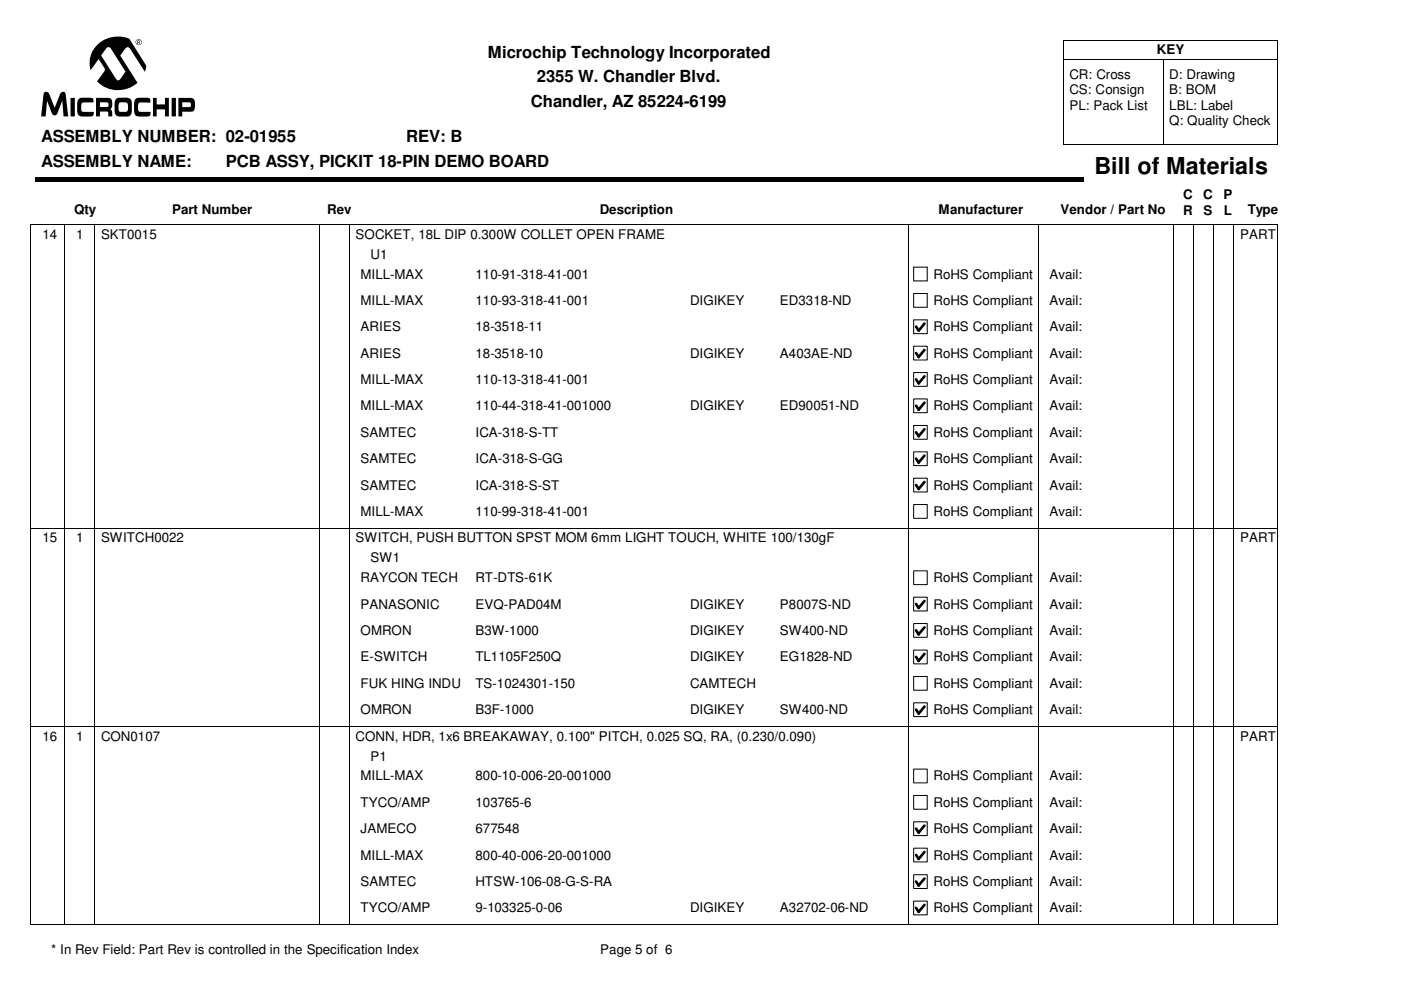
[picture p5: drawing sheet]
<svg xmlns="http://www.w3.org/2000/svg" width="297mm" height="210mm" viewBox="0 0 297 210" stroke-linecap="round" stroke-linejoin="round" font-family="sans-serif">
<path d="M7.4 37.5h222.3v1.1h-222.3z" fill="#000"/>
<g fill="none" stroke="#000" stroke-width=".21">
<path d="M225.4 12.7h45.6M246.6 12.7v18M225.4 30.7h45.6M225.4 30.7v-22.2h45.6v22.2M13.8 47.6v8.5M20.1 47.6v8.5M67.8 47.6v8.5M74.1 47.6v8.5M192.6 47.6v8.5M220.2 47.6v8.5M248.7 47.6v8.5M253 47.6v8.5"/>
<path d="M257.2 47.6v8.5M261.4 47.6v8.5M270.8 47.6h-264.4v8.5M271 47.6v8.5"/>
</g>
<path d="M193.8 56.7h2.8v2.9h-2.8z" fill="#fff"/>
<path d="M193.7 56.6h2.9v3h-2.9z" fill="none" stroke="#000" stroke-width=".21"/>
<path d="M197.7 56.1h22.5v4h-22.5z" fill="#fff"/>
<path d="M6.4 56.1v5.6M13.8 56.1v5.6M20.1 56.1v5.6M67.8 56.1v5.6M74.1 56.1v5.6M192.6 56.1v5.6M220.2 56.1v5.6M248.7 56.1v5.6M253 56.1v5.6M257.2 56.1v5.6M261.4 56.1v5.6M271 56.1v5.6" fill="none" stroke="#000" stroke-width=".21"/>
<path d="M193.8 62.3h2.8v2.9h-2.8z" fill="#fff"/>
<path d="M193.7 62.2h2.9v3h-2.9z" fill="none" stroke="#000" stroke-width=".21"/>
<path d="M197.7 61.7h22.5v4h-22.5z" fill="#fff"/>
<path d="M6.4 61.7v5.6M13.8 61.7v5.6M20.1 61.7v5.6M67.8 61.7v5.6M74.1 61.7v5.6M192.6 61.7v5.6M220.2 61.7v5.6M248.7 61.7v5.6M253 61.7v5.6M257.2 61.7v5.6M261.4 61.7v5.6M271 61.7v5.6" fill="none" stroke="#000" stroke-width=".21"/>
<path d="M193.8 67.9h2.8v2.8h-2.8z" fill="#fff"/>
<path d="M193.7 67.8h2.9v2.9h-2.9z" fill="none" stroke="#000" stroke-width=".21"/>
<path d="M196 68.6l-1.2 1.5-.6-.8" fill="none" stroke="#000" stroke-width=".56"/>
<path d="M197.7 67.3h22.5v3.9h-22.5z" fill="#fff"/>
<path d="M6.4 67.3v5.6M13.8 67.3v5.6M20.1 67.3v5.6M67.8 67.3v5.6M74.1 67.3v5.6M192.6 67.3v5.6M220.2 67.3v5.6M248.7 67.3v5.6M253 67.3v5.6M257.2 67.3v5.6M261.4 67.3v5.6M271 67.3v5.6" fill="none" stroke="#000" stroke-width=".21"/>
<path d="M193.8 73.4h2.8v2.9h-2.8z" fill="#fff"/>
<path d="M193.7 73.4h2.9v2.9h-2.9z" fill="none" stroke="#000" stroke-width=".21"/>
<path d="M196 74.2l-1.2 1.5-.6-.9" fill="none" stroke="#000" stroke-width=".56"/>
<path d="M197.7 72.9h22.5v3.9h-22.5z" fill="#fff"/>
<path d="M6.4 72.9v5.5M13.8 72.9v5.5M20.1 72.9v5.5M67.8 72.9v5.5M74.1 72.9v5.5M192.6 72.9v5.5M220.2 72.9v5.5M248.7 72.9v5.5M253 72.9v5.5M257.2 72.9v5.5M261.4 72.9v5.5M271 72.9v5.5" fill="none" stroke="#000" stroke-width=".21"/>
<path d="M193.8 79h2.8v2.9h-2.8z" fill="#fff"/>
<path d="M193.7 79h2.9v2.9h-2.9z" fill="none" stroke="#000" stroke-width=".21"/>
<path d="M196 79.8l-1.2 1.5-.6-.9" fill="none" stroke="#000" stroke-width=".56"/>
<path d="M197.7 78.4h22.5v4h-22.5z" fill="#fff"/>
<path d="M6.4 78.4v5.6M13.8 78.4v5.6M20.1 78.4v5.6M67.8 78.4v5.6M74.1 78.4v5.6M192.6 78.4v5.6M220.2 78.4v5.6M248.7 78.4v5.6M253 78.4v5.6M257.2 78.4v5.6M261.4 78.4v5.6M271 78.4v5.6" fill="none" stroke="#000" stroke-width=".21"/>
<path d="M193.8 84.6h2.8v2.9h-2.8z" fill="#fff"/>
<path d="M193.7 84.6h2.9v2.9h-2.9z" fill="none" stroke="#000" stroke-width=".21"/>
<path d="M196 85.4l-1.2 1.5-.6-.9" fill="none" stroke="#000" stroke-width=".56"/>
<path d="M197.7 84h22.5v4h-22.5z" fill="#fff"/>
<path d="M6.4 84v5.6M13.8 84v5.6M20.1 84v5.6M67.8 84v5.6M74.1 84v5.6M192.6 84v5.6M220.2 84v5.6M248.7 84v5.6M253 84v5.6M257.2 84v5.6M261.4 84v5.6M271 84v5.6" fill="none" stroke="#000" stroke-width=".21"/>
<path d="M193.8 90.3h2.8v2.8h-2.8z" fill="#fff"/>
<path d="M193.7 90.2h2.9v2.9h-2.9z" fill="none" stroke="#000" stroke-width=".21"/>
<path d="M196 91l-1.2 1.5-.6-.8" fill="none" stroke="#000" stroke-width=".56"/>
<path d="M197.7 89.7h22.5v3.9h-22.5z" fill="#fff"/>
<path d="M6.4 89.7v5.5M13.8 89.7v5.5M20.1 89.7v5.5M67.8 89.7v5.5M74.1 89.7v5.5M192.6 89.7v5.5M220.2 89.7v5.5M248.7 89.7v5.5M253 89.7v5.5M257.2 89.7v5.5M261.4 89.7v5.5M271 89.7v5.5" fill="none" stroke="#000" stroke-width=".21"/>
<path d="M193.8 95.8h2.8v2.9h-2.8z" fill="#fff"/>
<path d="M193.7 95.8h2.9v2.9h-2.9z" fill="none" stroke="#000" stroke-width=".21"/>
<path d="M196 96.6l-1.2 1.5-.6-.9" fill="none" stroke="#000" stroke-width=".56"/>
<path d="M197.7 95.2h22.5v4h-22.5z" fill="#fff"/>
<path d="M6.4 95.2v5.6M13.8 95.2v5.6M20.1 95.2v5.6M67.8 95.2v5.6M74.1 95.2v5.6M192.6 95.2v5.6M220.2 95.2v5.6M248.7 95.2v5.6M253 95.2v5.6M257.2 95.2v5.6M261.4 95.2v5.6M271 95.2v5.6" fill="none" stroke="#000" stroke-width=".21"/>
<path d="M193.8 101.4h2.8v2.9h-2.8z" fill="#fff"/>
<path d="M193.7 101.4h2.9v2.9h-2.9z" fill="none" stroke="#000" stroke-width=".21"/>
<path d="M196 102.2l-1.2 1.5-.6-.9" fill="none" stroke="#000" stroke-width=".56"/>
<path d="M197.7 100.8h22.5v4h-22.5z" fill="#fff"/>
<path d="M6.4 100.8v5.6M13.8 100.8v5.6M20.1 100.8v5.6M67.8 100.8v5.6M74.1 100.8v5.6M192.6 100.8v5.6M220.2 100.8v5.6M248.7 100.8v5.6M253 100.8v5.6M257.2 100.8v5.6M261.4 100.8v5.6M271 100.8v5.6" fill="none" stroke="#000" stroke-width=".21"/>
<path d="M193.8 107h2.8v2.9h-2.8z" fill="#fff"/>
<path d="M193.7 107h2.9v2.9h-2.9z" fill="none" stroke="#000" stroke-width=".21"/>
<path d="M197.7 106.4h22.5v4h-22.5z" fill="#fff"/>
<g fill="none" stroke="#000" stroke-width=".21">
<path d="M6.3 112h264.5M6.4 106.4v14.1M13.8 106.4v14.1M20.1 106.4v14.1M67.8 106.4v14.1M74.1 106.4v14.1M192.6 106.4v14.1M220.2 106.4v14.1M248.7 106.4v14.1M253 106.4v14.1M257.2 106.4v14.1M261.4 106.4v14.1"/>
<path d="M271 106.4v14.1"/>
</g>
<path d="M193.8 121.1h2.8v2.9h-2.8z" fill="#fff"/>
<path d="M193.7 121h2.9v3h-2.9z" fill="none" stroke="#000" stroke-width=".21"/>
<path d="M197.7 120.5h22.5v4h-22.5z" fill="#fff"/>
<path d="M6.4 120.5v5.6M13.8 120.5v5.6M20.1 120.5v5.6M67.8 120.5v5.6M74.1 120.5v5.6M192.6 120.5v5.6M220.2 120.5v5.6M248.7 120.5v5.6M253 120.5v5.6M257.2 120.5v5.6M261.4 120.5v5.6M271 120.5v5.6" fill="none" stroke="#000" stroke-width=".21"/>
<path d="M193.8 126.7h2.8v2.8h-2.8z" fill="#fff"/>
<path d="M193.7 126.6h2.9v2.9h-2.9z" fill="none" stroke="#000" stroke-width=".21"/>
<path d="M196 127.4l-1.2 1.5-.6-.8" fill="none" stroke="#000" stroke-width=".56"/>
<path d="M197.7 126.1h22.5v3.9h-22.5z" fill="#fff"/>
<path d="M6.4 126.1v5.6M13.8 126.1v5.6M20.1 126.1v5.6M67.8 126.1v5.6M74.1 126.1v5.6M192.6 126.1v5.6M220.2 126.1v5.6M248.7 126.1v5.6M253 126.1v5.6M257.2 126.1v5.6M261.4 126.1v5.6M271 126.1v5.6" fill="none" stroke="#000" stroke-width=".21"/>
<path d="M193.8 132.2h2.8v2.9h-2.8z" fill="#fff"/>
<path d="M193.7 132.2h2.9v2.9h-2.9z" fill="none" stroke="#000" stroke-width=".21"/>
<path d="M196 133l-1.2 1.5-.6-.9" fill="none" stroke="#000" stroke-width=".56"/>
<path d="M197.7 131.7h22.5v3.9h-22.5z" fill="#fff"/>
<path d="M6.4 131.7v5.5M13.8 131.7v5.5M20.1 131.7v5.5M67.8 131.7v5.5M74.1 131.7v5.5M192.6 131.7v5.5M220.2 131.7v5.5M248.7 131.7v5.5M253 131.7v5.5M257.2 131.7v5.5M261.4 131.7v5.5M271 131.7v5.5" fill="none" stroke="#000" stroke-width=".21"/>
<path d="M193.8 137.9h2.8v2.9h-2.8z" fill="#fff"/>
<path d="M193.7 137.8h2.9v3h-2.9z" fill="none" stroke="#000" stroke-width=".21"/>
<path d="M196 138.6l-1.2 1.5-.6-.8" fill="none" stroke="#000" stroke-width=".56"/>
<path d="M197.7 137.3h22.5v4h-22.5z" fill="#fff"/>
<path d="M6.4 137.3v5.6M13.8 137.3v5.6M20.1 137.3v5.6M67.8 137.3v5.6M74.1 137.3v5.6M192.6 137.3v5.6M220.2 137.3v5.6M248.7 137.3v5.6M253 137.3v5.6M257.2 137.3v5.6M261.4 137.3v5.6M271 137.3v5.6" fill="none" stroke="#000" stroke-width=".21"/>
<path d="M193.8 143.5h2.8v2.8h-2.8z" fill="#fff"/>
<path d="M193.7 143.4h2.9v2.9h-2.9z" fill="none" stroke="#000" stroke-width=".21"/>
<path d="M197.7 142.9h22.5v4h-22.5z" fill="#fff"/>
<path d="M6.4 142.9v5.6M13.8 142.9v5.6M20.1 142.9v5.6M67.8 142.9v5.6M74.1 142.9v5.6M192.6 142.9v5.6M220.2 142.9v5.6M248.7 142.9v5.6M253 142.9v5.6M257.2 142.9v5.6M261.4 142.9v5.6M271 142.9v5.6" fill="none" stroke="#000" stroke-width=".21"/>
<path d="M193.8 149.1h2.8v2.8h-2.8z" fill="#fff"/>
<path d="M193.7 149h2.9v2.9h-2.9z" fill="none" stroke="#000" stroke-width=".21"/>
<path d="M196 149.8l-1.2 1.5-.6-.8" fill="none" stroke="#000" stroke-width=".56"/>
<path d="M197.7 148.5h22.5v3.9h-22.5z" fill="#fff"/>
<g fill="none" stroke="#000" stroke-width=".21">
<path d="M6.3 154.1h264.5M6.4 148.5v14M13.8 148.5v14M20.1 148.5v14M67.8 148.5v14M74.1 148.5v14M192.6 148.5v14M220.2 148.5v14M248.7 148.5v14M253 148.5v14M257.2 148.5v14M261.4 148.5v14"/>
<path d="M271 148.5v14"/>
</g>
<path d="M193.8 163.1h2.8v2.9h-2.8z" fill="#fff"/>
<path d="M193.7 163.1h2.9v2.9h-2.9z" fill="none" stroke="#000" stroke-width=".21"/>
<path d="M197.7 162.5h22.5v4h-22.5z" fill="#fff"/>
<path d="M6.4 162.5v5.6M13.8 162.5v5.6M20.1 162.5v5.6M67.8 162.5v5.6M74.1 162.5v5.6M192.6 162.5v5.6M220.2 162.5v5.6M248.7 162.5v5.6M253 162.5v5.6M257.2 162.5v5.6M261.4 162.5v5.6M271 162.5v5.6" fill="none" stroke="#000" stroke-width=".21"/>
<path d="M193.8 168.7h2.8v2.9h-2.8z" fill="#fff"/>
<path d="M193.7 168.7h2.9v2.9h-2.9z" fill="none" stroke="#000" stroke-width=".21"/>
<path d="M197.7 168.1h22.5v4h-22.5z" fill="#fff"/>
<path d="M6.4 168.1v5.6M13.8 168.1v5.6M20.1 168.1v5.6M67.8 168.1v5.6M74.1 168.1v5.6M192.6 168.1v5.6M220.2 168.1v5.6M248.7 168.1v5.6M253 168.1v5.6M257.2 168.1v5.6M261.4 168.1v5.6M271 168.1v5.6" fill="none" stroke="#000" stroke-width=".21"/>
<path d="M193.8 174.3h2.8v2.9h-2.8z" fill="#fff"/>
<path d="M193.7 174.2h2.9v3h-2.9z" fill="none" stroke="#000" stroke-width=".21"/>
<path d="M196 175l-1.2 1.5-.6-.8" fill="none" stroke="#000" stroke-width=".56"/>
<path d="M197.7 173.7h22.5v4h-22.5z" fill="#fff"/>
<path d="M6.4 173.7v5.6M13.8 173.7v5.6M20.1 173.7v5.6M67.8 173.7v5.6M74.1 173.7v5.6M192.6 173.7v5.6M220.2 173.7v5.6M248.7 173.7v5.6M253 173.7v5.6M257.2 173.7v5.6M261.4 173.7v5.6M271 173.7v5.6" fill="none" stroke="#000" stroke-width=".21"/>
<path d="M193.8 179.9h2.8v2.9h-2.8z" fill="#fff"/>
<path d="M193.7 179.8h2.9v3h-2.9z" fill="none" stroke="#000" stroke-width=".21"/>
<path d="M196 180.6l-1.2 1.5-.6-.8" fill="none" stroke="#000" stroke-width=".56"/>
<path d="M197.7 179.3h22.5v4h-22.5z" fill="#fff"/>
<path d="M6.4 179.3v5.6M13.8 179.3v5.6M20.1 179.3v5.6M67.8 179.3v5.6M74.1 179.3v5.6M192.6 179.3v5.6M220.2 179.3v5.6M248.7 179.3v5.6M253 179.3v5.6M257.2 179.3v5.6M261.4 179.3v5.6M271 179.3v5.6" fill="none" stroke="#000" stroke-width=".21"/>
<path d="M193.8 185.5h2.8v2.9h-2.8z" fill="#fff"/>
<path d="M193.7 185.5h2.9v2.9h-2.9z" fill="none" stroke="#000" stroke-width=".21"/>
<path d="M196 186.3l-1.2 1.4-.6-.8" fill="none" stroke="#000" stroke-width=".56"/>
<path d="M197.7 184.9h22.5v4h-22.5z" fill="#fff"/>
<path d="M6.4 184.9v5.6M13.8 184.9v5.6M20.1 184.9v5.6M67.8 184.9v5.6M74.1 184.9v5.6M192.6 184.9v5.6M220.2 184.9v5.6M248.7 184.9v5.6M253 184.9v5.6M257.2 184.9v5.6M261.4 184.9v5.6M271 184.9v5.6" fill="none" stroke="#000" stroke-width=".21"/>
<path d="M193.8 191.1h2.8v2.9h-2.8z" fill="#fff"/>
<path d="M193.7 191.1h2.9v2.9h-2.9z" fill="none" stroke="#000" stroke-width=".21"/>
<path d="M196 191.9l-1.2 1.4-.6-.8" fill="none" stroke="#000" stroke-width=".56"/>
<path d="M197.7 190.5h22.5v4h-22.5z" fill="#fff"/>
<g fill="none" stroke="#000" stroke-width=".21">
<path d="M6.3 196.1h264.5M6.4 190.5v5.6M13.8 190.5v5.6M20.1 190.5v5.6M67.8 190.5v5.6M74.1 190.5v5.6M192.6 190.5v5.6M220.2 190.5v5.6M248.7 190.5v5.6M253 190.5v5.6M257.2 190.5v5.6M261.4 190.5v5.6"/>
<path d="M271 190.5v5.6"/>
</g>
<text font-size="16.9" x="8.7" y="24.7">M</text>
<text font-size="4.9" x="232" y="36.8">Bill of Materials</text>
<g font-size="3.5">
<text x="103.5" y="12.2">Microchip Technology Incorporated</text>
<text x="113.8" y="17.5">2355 W. Chandler Blvd.</text>
<text x="112.6" y="22.8">Chandler, AZ 85224-6199</text>
<text x="8.7" y="30.2">ASSEMBLY NUMBER: 02-01955</text>
<text x="8.7" y="35.5">ASSEMBLY NAME:</text>
<text x="47.9" y="35.5">PCB ASSY, PICKIT 18-PIN DEMO BOARD</text>
<text x="86.1" y="30.2">REV: B</text>
</g>
<g font-size="2.8">
<text x="245.3" y="11.5">KEY</text>
<text x="226.7" y="16.7">CR: Cross</text>
<text x="247.9" y="16.7">D: Drawing</text>
<text x="226.7" y="20">CS: Consign</text>
<text x="226.7" y="23.2">PL: Pack List</text>
<text x="247.9" y="20">B: BOM</text>
<text x="247.9" y="23.2">LBL: Label</text>
<text x="247.9" y="26.5">Q: Quality Check</text>
<text x="15.7" y="45.4">Qty</text>
<text x="36.5" y="45.4">Part Number</text>
<text x="69.4" y="45.4">Rev</text>
<text x="127.2" y="45.4">Description</text>
<text x="199" y="45.4">Manufacturer</text>
<text x="224.9" y="45.4">Vendor / Part No</text>
<text x="250.9" y="42.2">C</text>
<text x="250.9" y="45.6">R</text>
<text x="255.1" y="42.2">C</text>
<text x="255.1" y="45.6">S</text>
<text x="259.4" y="42.2">P</text>
<text x="259.5" y="45.6">L</text>
<text x="264.5" y="45.4">Type</text>
<text x="9" y="50.6">14</text>
<text x="16.1" y="50.6">1</text>
<text x="21.4" y="50.6">SKT0015</text>
<text x="75.4" y="50.6">SOCKET, 18L DIP 0.300W COLLET OPEN FRAME</text>
<text x="262.9" y="50.6">PART</text>
<text x="76.4" y="59.1">MILL-MAX</text>
<text x="78.6" y="54.8">U1</text>
<text x="100.8" y="59.1">110-91-318-41-001</text>
<text x="197.9" y="59.1">RoHS Compliant</text>
<text x="222.5" y="59.1">Avail:</text>
<text x="76.4" y="64.6">MILL-MAX</text>
<text x="100.8" y="64.6">110-93-318-41-001</text>
<text x="146.3" y="64.6">DIGIKEY</text>
<text x="165.4" y="64.6">ED3318-ND</text>
<text x="197.9" y="64.6">RoHS Compliant</text>
<text x="222.5" y="64.6">Avail:</text>
<text x="76.4" y="70.2">ARIES</text>
<text x="100.8" y="70.2">18-3518-11</text>
<text x="197.9" y="70.2">RoHS Compliant</text>
<text x="222.5" y="70.2">Avail:</text>
<text x="76.4" y="75.8">ARIES</text>
<text x="100.8" y="75.8">18-3518-10</text>
<text x="146.3" y="75.8">DIGIKEY</text>
<text x="165.4" y="75.8">A403AE-ND</text>
<text x="197.9" y="75.8">RoHS Compliant</text>
<text x="222.5" y="75.8">Avail:</text>
<text x="76.4" y="81.4">MILL-MAX</text>
<text x="100.8" y="81.4">110-13-318-41-001</text>
<text x="197.9" y="81.4">RoHS Compliant</text>
<text x="222.5" y="81.4">Avail:</text>
<text x="76.4" y="87">MILL-MAX</text>
<text x="100.8" y="87">110-44-318-41-001000</text>
<text x="146.3" y="87">DIGIKEY</text>
<text x="165.4" y="87">ED90051-ND</text>
<text x="197.9" y="87">RoHS Compliant</text>
<text x="222.5" y="87">Avail:</text>
<text x="76.4" y="92.6">SAMTEC</text>
<text x="100.8" y="92.6">ICA-318-S-TT</text>
<text x="197.9" y="92.6">RoHS Compliant</text>
<text x="222.5" y="92.6">Avail:</text>
<text x="76.4" y="98.2">SAMTEC</text>
<text x="100.8" y="98.2">ICA-318-S-GG</text>
<text x="197.9" y="98.2">RoHS Compliant</text>
<text x="222.5" y="98.2">Avail:</text>
<text x="76.4" y="103.8">SAMTEC</text>
<text x="100.8" y="103.8">ICA-318-S-ST</text>
<text x="197.9" y="103.8">RoHS Compliant</text>
<text x="222.5" y="103.8">Avail:</text>
<text x="76.4" y="109.4">MILL-MAX</text>
<text x="100.8" y="109.4">110-99-318-41-001</text>
<text x="197.9" y="109.4">RoHS Compliant</text>
<text x="222.5" y="109.4">Avail:</text>
<text x="9" y="115">15</text>
<text x="16.1" y="115">1</text>
<text x="21.4" y="115">SWITCH0022</text>
<text x="75.4" y="115">SWITCH, PUSH BUTTON SPST MOM 6mm LIGHT TOUCH, WHITE 100/130gF</text>
<text x="78.6" y="119.2">SW1</text>
<text x="262.9" y="115">PART</text>
<text x="76.4" y="123.4">RAYCON TECH</text>
<text x="100.8" y="123.4">RT-DTS-61K</text>
<text x="197.9" y="123.4">RoHS Compliant</text>
<text x="222.5" y="123.4">Avail:</text>
<text x="76.4" y="129">PANASONIC</text>
<text x="100.8" y="129">EVQ-PAD04M</text>
<text x="146.3" y="129">DIGIKEY</text>
<text x="165.4" y="129">P8007S-ND</text>
<text x="197.9" y="129">RoHS Compliant</text>
<text x="222.5" y="129">Avail:</text>
<text x="76.4" y="134.6">OMRON</text>
<text x="100.8" y="134.6">B3W-1000</text>
<text x="146.3" y="134.6">DIGIKEY</text>
<text x="165.4" y="134.6">SW400-ND</text>
<text x="197.9" y="134.6">RoHS Compliant</text>
<text x="222.5" y="134.6">Avail:</text>
<text x="76.4" y="140.3">E-SWITCH</text>
<text x="100.8" y="140.3">TL1105F250Q</text>
<text x="146.3" y="140.3">DIGIKEY</text>
<text x="165.4" y="140.3">EG1828-ND</text>
<text x="197.9" y="140.3">RoHS Compliant</text>
<text x="222.5" y="140.3">Avail:</text>
<text x="76.4" y="145.8">FUK HING INDU</text>
<text x="100.8" y="145.8">TS-1024301-150</text>
<text x="146.3" y="145.8">CAMTECH</text>
<text x="197.9" y="145.8">RoHS Compliant</text>
<text x="222.5" y="145.8">Avail:</text>
<text x="76.4" y="151.4">OMRON</text>
<text x="100.8" y="151.4">B3F-1000</text>
<text x="146.3" y="151.4">DIGIKEY</text>
<text x="165.4" y="151.4">SW400-ND</text>
<text x="197.9" y="151.4">RoHS Compliant</text>
<text x="222.5" y="151.4">Avail:</text>
<text x="9" y="157">16</text>
<text x="16.1" y="157">1</text>
<text x="21.4" y="157">CON0107</text>
<text x="75.4" y="157">CONN, HDR, 1x6 BREAKAWAY, 0.100&quot; PITCH, 0.025 SQ, RA, (0.230/0.090)</text>
<text x="78.6" y="161.2">P1</text>
<text x="262.9" y="157">PART</text>
<text x="76.4" y="165.5">MILL-MAX</text>
<text x="100.8" y="165.5">800-10-006-20-001000</text>
<text x="197.9" y="165.5">RoHS Compliant</text>
<text x="222.5" y="165.5">Avail:</text>
<text x="76.4" y="171.1">TYCO/AMP</text>
<text x="100.8" y="171.1">103765-6</text>
<text x="197.9" y="171.1">RoHS Compliant</text>
<text x="222.5" y="171.1">Avail:</text>
<text x="76.4" y="176.7">JAMECO</text>
<text x="100.8" y="176.7">677548</text>
<text x="197.9" y="176.7">RoHS Compliant</text>
<text x="222.5" y="176.7">Avail:</text>
<text x="76.4" y="182.2">MILL-MAX</text>
<text x="100.8" y="182.2">800-40-006-20-001000</text>
<text x="197.9" y="182.2">RoHS Compliant</text>
<text x="222.5" y="182.2">Avail:</text>
<text x="76.4" y="187.9">SAMTEC</text>
<text x="100.8" y="187.9">HTSW-106-08-G-S-RA</text>
<text x="197.9" y="187.9">RoHS Compliant</text>
<text x="222.5" y="187.9">Avail:</text>
<text x="76.4" y="193.5">TYCO/AMP</text>
<text x="100.8" y="193.5">9-103325-0-06</text>
<text x="146.3" y="193.5">DIGIKEY</text>
<text x="165.4" y="193.5">A32702-06-ND</text>
<text x="197.9" y="193.5">RoHS Compliant</text>
<text x="222.5" y="193.5">Avail:</text>
<text x="10.8" y="202.3">* In Rev Field: Part Rev is controlled in the Specification Index</text>
<text x="127.3" y="202.3">Page 5 of 6</text>
</g>
</svg>
